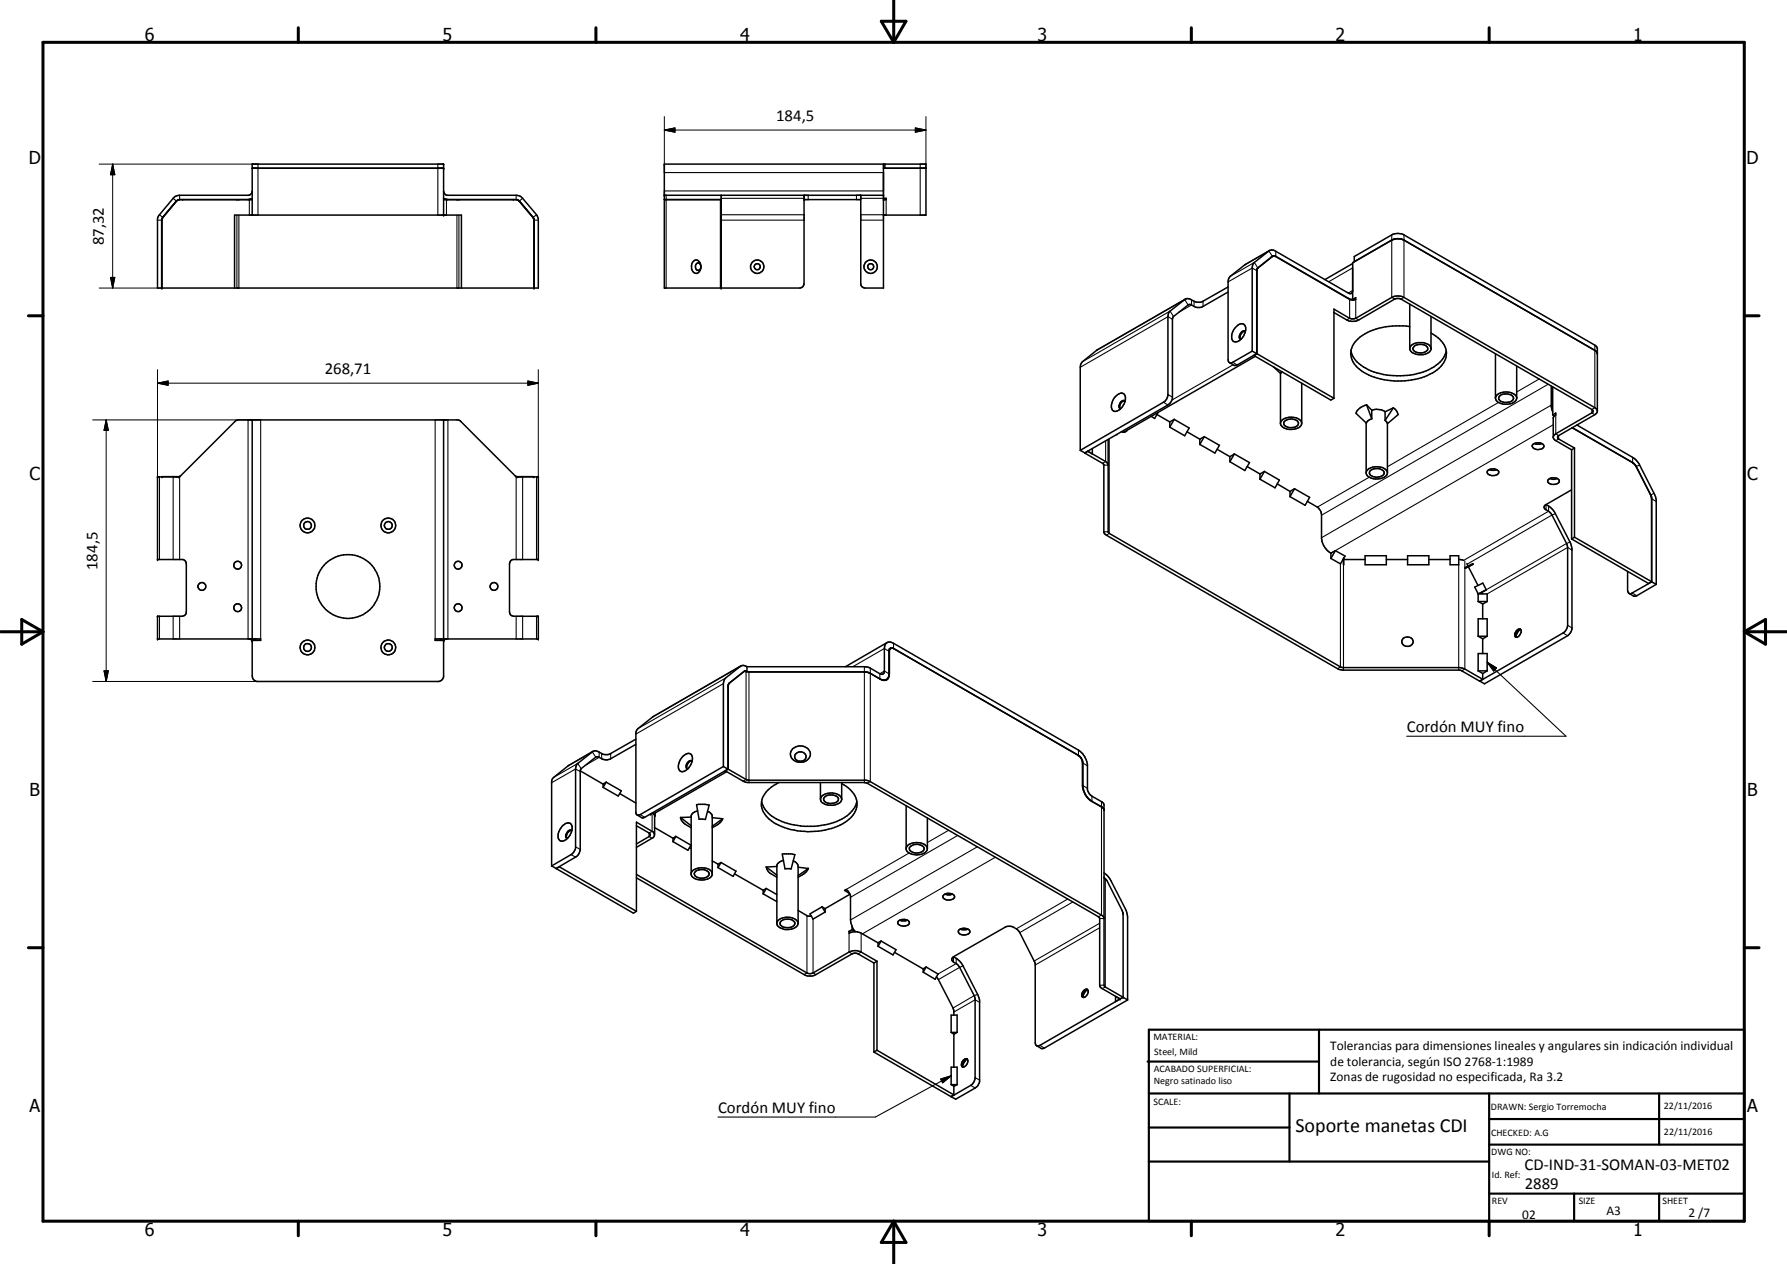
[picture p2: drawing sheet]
<svg xmlns="http://www.w3.org/2000/svg" width="420mm" height="297mm" viewBox="0 0 420 297" stroke-linecap="round" stroke-linejoin="round" font-family="sans-serif">
<g fill="none" stroke="#000" stroke-width=".35">
<path d="M59.3 39.5h45M207.7 38.6v29.1h-4.3l-.8-.4-.2-.4v-21M207.7 39.5h10M208.1 38.6v.9M38.1 51.3l-.1 .4zM38.2 51.2l-.2 .4v16.1M41.5 47.2l-3.2 3.9M41.5 47.3l-3.2 3.8M41.5 47.2l-3.4 4.1M41.6 47.1l-.1 .1M42.2 46.9l-.6 .3M58.6 46.9l.7-.2-1 .2"/>
<path d="M59.3 44.9l-.2 .6-.6 .4h-16.3l-1 .2-.5 .5-3.4 4.1-.3 .7v16.3h89.6v-16.3l-.5-.9-3.2-3.9-.5-.5-1-.2h-16.3l-.6-.4-.2-.6M59.3 46.9h-17.3l-.4 .2M59.3 50.5v-11.9h45v11.9M104.3 46.9h17.3l.4 .2M105.2 46.9l-.9-.2 1 .2M121.3 46.9l.7 .3M122 47.1l3.3 4zM122.1 47.2l3.4 4.1M125.4 51.2l.2 .5v16M125.4 51.3l.1 .4M125.5 51.3v.2M125.5 51.6v16.1"/>
<path d="M156.2 45.9h51.5M156.2 46.9h13.4M169.6 45.9v21.8M189 46.9h13.4M189 45.9v20.8l-.2 .6-.3 .3-.5 .1h-31.8v-29.1h61.5v11.9h-10M207.7 46.6h.7v.3h-.7M208.1 46.6v.3M298.5 58.9a35.7 35.7 0 0 0-9.4 6.3l-.4 1.1v18.2l.4 .7M55.1 67.7v-17.2h53.4v17.2M163.1 61.4a1.03 1.03 0 0 1 1.2-.1 1.03 1.03 0 0 1 .4 1.1 1.31 1.31 0 0 1-1.4 1.7 1.89 1.89 0 0 1-.2-2.7zM163.7 62a.69 .69 0 0 1 .9 0 .69 .69 0 0 1 .2 .9 .64 .64 0 0 1-.6 .6 .64 .64 0 0 1-.7-.6zM278.7 70.3l-20.7 11.9-3.7 3-.3 1.1v19.5"/>
<path d="M288.7 67.4l-5.8 3.4a2.63 2.63 0 0 1-3-.5l-.8-.2-.4 .2-3.6 2.8-.4 .7-.1 19.2-.6 1.2-20 11.6M288.7 68.6l-5.8 3.4a2.85 2.85 0 0 1-3.1-.5l-.5 .2-3.4 2.7-.2 .4v18.8l-.5 1-.6 .6-19.6 11.2M290.5 77l.5-.5a1.12 1.12 0 0 1 1.4-.3 1.12 1.12 0 0 1 .5 1.4 3.1 3.1 0 0 1-2.4 2.7 1.25 1.25 0 0 1-.9-1.8zM292.8 77.9a1.35 1.35 0 0 0-1.1 1.8M292.8 77.9a1.1 1.1 0 0 0-1.4 1.2l.1 .5 .3 .1M299.2 60.2l-3.6 2.8-.1 .4v19.7M299.2 60.2l-.4 .3M299.3 60.2l.7 .1 17.3 10.1 1.1 .1 .4-.1v-.5l-.8 .5M313.6 73.4l3 1.8a3.1 3.1 0 0 0 2.9 0l8.4-4.9 .4-.2 1.1 .2 45 26 .2 .3-.2 .3-8.6 5-.6 .8M318 68.5l-.3 .5h-.5l-17.5-10.1-.8-.2-.4 .1-3.8 3-.2 .6-.1 20.1M318 70.4v-8.7l9.2-5.3 .9-.3 1.4 .1 45.5 26.1 .4 .3 .2 .5M318 61.9l-6.5 3.8"/>
<path d="M318 70.4l.3 .1M318.1 70.4h-.5l-.6-.3-17-9.9h-.7l-3.5 2.8-.2 .4v19.7M318.2 70.4l-.2 .1M318.4 61.5v-1.2l8.8-5.1a3.2 3.2 0 0 1 2.9 0l45.3 26.2 .2 .5-.1 15-.5 .6-8.5 4.9-.3 .3 .3 .5 3.7 2.1M331.5 76.8a15.4 15.4 0 0 0-12.1 2.8 4.3 4.3 0 0 0-.3 6.8 15.2 15.2 0 0 0 12 3 12 12 0 0 0 8-3.7l.3-.4a4 4 0 0 0 .7-2.9M331.5 71.5v10.4M336.5 78.3a6.4 6.4 0 0 1 3.6 4.1M336.5 74.4v7.8a3.3 3.3 0 0 1-4.5 .6 1.19 1.19 0 0 1-.5-1.3 1.19 1.19 0 0 1 1.1-.8 2.93 2.93 0 0 1 3.9 1M59.3 98.7v60.1l.2 .8 .9 .5h42.8l.9-.5 .2-.5v-60.4M262.2 93.3a1.61 1.61 0 0 1 2.1-.7 3 3 0 0 1-1.8 4l-.3 .1a1.2 1.2 0 0 1-.8-1.8zM264.4 94.1a1.2 1.2 0 0 0-1.1 .6 1.2 1.2 0 0 0 0 1.3l.2 .1M264.4 94.1l.1 .2"/>
<path d="M264.4 94.2a1.3 1.3 0 0 0-1 1.8M272 97.4l3 1.7M272.3 96.9l-.8 1.4-.8-.5M275 99.1v1.3M276.1 98.6l3.5 2-1.1 1.8-3.5-2M276.1 98.6l-1.1 1.8M276.1 98.6l-1.1 .5M294.4 82.5l-4.8 2.8-.5-.1M294.4 82.5l1.1 .6M294.8 83.5v.1M294.8 83.6l18.1 10.4 .7-.4M295.1 83.7l-30.9 17.9"/>
<path d="M295.5 83.1l-4.9 2.8h-.5l-1-.7M295.6 83.1l-.8 .5M295.6 83.1l18 10.5M299.4 86.2l1.7 1.6 .3-.5M301.1 87.8v11.8a2.87 2.87 0 0 0 3.9 1l.8-.4 .3-.7M301.1 99.4a2.98 2.98 0 0 1 4-1.1 1.24 1.24 0 0 1 1 1.2M302 99.1a2.24 2.24 0 0 1 3.3 .3v.1a2.11 2.11 0 0 1-3.1 .6l-.4-.5zM306.1 90v9.5M313.6 93.6v-21l3.7 2.2 1.1 .1 8.8-5 .6-.3h1l1.3 .3 44.9 25.9 .6 .7M317.7 82.4a6.3 6.3 0 0 0 4 4.5 17.9 17.9 0 0 0 15.4-.7 5.8 5.8 0 0 0 3-3.8M321.2 99.4v11.8a2.24 2.24 0 0 0 2.2 1.4 2.57 2.57 0 0 0 2.8-1.4v-11.6M321.3 95.1l1.2 3.3"/>
<path d="M321.3 95.1l1.2 1.3M321.3 95.1l-1.6 .8-.6 .6-.3 .6 2.5 2.3 .4-.6 .8-.4M322.5 96.4l.4-.1a3.1 3.1 0 0 1 2.8 .5M322.5 96.4v2M325.7 96.8v2M325.7 98.8l.5 .8M327.6 95.8l-1.9 3M327.6 95.8l-1.9 1M327.6 95.8l.8 .8 .3 .9-2.5 2.1M332.5 81.4a2.24 2.24 0 0 1 3.2 .4 1.24 1.24 0 0 1-1.4 1.1 1.67 1.67 0 0 1-2.1-1zM351.6 83.1v10.5a2.72 2.72 0 0 0 3.3 1.3 1.76 1.76 0 0 0 1.7-1.3v-7.6M352.5 93.1a2.33 2.33 0 0 1 3.3 .3 1.31 1.31 0 0 1-1.6 1.2 1.54 1.54 0 0 1-1.8-1.1z"/>
<path d="M356.6 93.4a3.2 3.2 0 0 0-4.4-.8l-.6 .8M364.7 90.7v4.8l.4 1.3M365.1 97.5l.7-.4v.4l-.6 .6 .1 4.9 .3 .4 3.9 2.3M365.1 97.5l.4 .2M365.1 90.9v6.6M370.7 99.9l13.7 8 .9 1.1 3.6 7 .5 1.5v19.8M38 112v.1M42.4 111.8l-.2 .2M121.3 111.9l.1 .1M125.5 112v.1M254 105.8l1 .6M255 106.5l4.5 2.7v15.9l.2 .4 54.8 31.6 1.1 .4h27.6l4.7 2.6 .7-.5"/>
<path d="M255 106.5l.7-.5 4.3 2.5 .6 .8M255 106.4v.1M256.8 105.5v1.2M260.6 103.3v21.8l.2 .2 54.5 31.5 28 .1 1.1 .3 4.2 2.4M262.6 102.1l-.1 .1M263.6 101.5l.6 .1M264.3 101.5v.1M265 101.1l-.8 .5M279.1 101.5l3 1.7M282.1 103.2v1.2M283.2 102.6l3.5 2-1 1.9-3.6-2.1M283.2 102.6l-1.1 1.8"/>
<path d="M283.2 102.6l-1.1 .6M286.2 105.6l3 1.7M289.2 107.3v1.2M290.2 106.7l3.6 2-1.1 1.9-3.5-2.1M290.2 106.7l-1 1.8M290.2 106.7l-1 .6M293.2 109.6l3 1.8M296.2 111.4v1.2M297.3 110.8l3.5 2-1 1.8-3.6-2M297.3 110.8l-1.1 1.8M297.3 110.8l-1.1 .6M300.3 113.7l3 1.8"/>
<path d="M303.3 115.5v1.2M304.4 114.9l3.5 2-1 1.8-3.6-2M304.4 114.9l-1.1 1.8M304.4 114.9l-1.1 .6M307.4 117.8l2.3 1.3 .8 1.1 .2 .7v5.7a4.7 4.7 0 0 0 2.2 3.4M322.3 110.5a2.27 2.27 0 0 1 3.1 .5 1.59 1.59 0 0 1-2.2 1.1l-.8-.3-.3-.4-.1-.5zM326.2 110.9a3.2 3.2 0 0 0-4.9-.2l-.1 .3M349.7 110.7a1.84 1.84 0 0 1 2.7 0 1.2 1.2 0 0 1-1.7 1.1l-.9-.5zM350.2 110.4l.7 .1 1-.1M360.5 104.4a1.7 1.7 0 0 1 2.5 .4 1.51 1.51 0 0 1-2.7 .2l-.1-.3zM360.8 104.2l.4 .2 1.3-.2M363.5 118.6a.64 .64 0 0 0-.5 .6 .64 .64 0 0 0 .5 .6l.8 .5 .6 .7 3.4 6.7 .3 1-.1 18.7-.8 1.2-19.8 11.5"/>
<path d="M363.5 118.6l1.1 .7 .9 1.1 3.6 7 .5 1.5v18.9l-.2 .5-.8 1.1-19.6 11.3-1.1-.6M364 112.8a1.73 1.73 0 0 1 2.6 .2 1.64 1.64 0 0 1-2.7 .3zM364.4 112.4l.7 .2 1-.2M369.5 115.1l-6 3.5M369.5 105.7v21M369.6 100.5l14.3 8.2M370.2 105.3v20.9M370.2 105.3l-.7 .4M383.9 108.7l.8 .9 3.7 7.4v19.7M383.9 108.7l.6 .7 3.8 7.4v19.9M312.9 131.2l2.3 1.3 .7-1.2M312.9 130v1.2"/>
<path d="M314 129.4l-1.1 .6M314 129.4l2.3 1.3-.4 .5M314 129.4l-1.1 1.8M315.8 131.5h5.2M315.9 131.1v1.6zM321 130.6h5v2.1h-5zM326 131.5h5M331 130.6h4.9v2.1h-4.9zM335.9 131.5h5M340.9 130.6h2.1v2.1h-2.1zM343 131.5l1.1 .2M344.9 132.5l.3 .5"/>
<path d="M345.3 133.2l2.2 4.4M345.3 133.2l-.8 .3M346.4 132.6l-1.9 .9M346.4 132.6l-1.1 .6M346.4 132.6l-.1-.1-1.9 .9 .1 .1M347.5 139.6h2.2v1.8M347.5 139.6v1.8M348.3 139.2l.2 .4M349.5 138.6l-2 1M349.5 138.6l-.9-1.6-1.9 1 .8 1.6M369.5 126.7l18.1 10.4 .7-.4M370.2 126.2l18.1 10.5"/>
<path d="M370.2 126.2l-.7 .5M382.7 134.3v4.5l.3 .6M388.4 136.7l-4.8 2.8-.6-.1M388.4 136.7l1 .6M389.4 137.3l-4.8 2.8h-.5l-1.1-.7M58.8 150.2l.5 .6M59.3 150.5h2v-.3h-24.3v-5.4h5.8l.8-.4 .2-.6-.1-11.7-.7-.6h-6v-19.4h5.2l13.2-13.3 .5-.1h51.8l.5 .1 13.2 13.3h5.2v19.4h-6l-.6 .4-.2 .6v11.6l.4 .5 .6 .2h5.8v5.4h-24.3v.3h2M60 150.2v.3M103.6 150.2v.3M104.8 150.2l-.3 .2-.2 .4M174.1 156.5l-20.6 11.9-3.8 3.2-.2 .6v18.9l.3 .4M174.2 156.5l-3.6 2.8-.5 1v19.8"/>
<path d="M174.2 156.5l.7-.1 .7 .3M174.9 157.8l-3.5 2.8-.3 .6v19.6M175 157.7l.3-.1 .6 .3h27.6l1.1 .3M175 157.7h.1M175 157.7l-3.5 2.8-.3 .6v19.7M175.6 156.7v1.2M204.6 158.2l2.6 1.5 .5 .1 .7-.1M204.6 158.2l2.7 1.6 .8 .1M208.1 159.8v.1M208.4 159.7l-.3 .2M208.6 151l.6-.1 .9 .3 43.5 25.1a4.9 4.9 0 0 1 2.1 3.3v6.2l.6 1 2.9 1.7 .4 .7v42.3l.3 .4 4.2 2.5M208.6 151l-.5 .6-.1 .5-.1 5.8-.4 .6-.6-.2-2.5-1.4-1.2-.2h-27.6"/>
<path d="M208.6 151l-9.8 5.7M209.1 152.6l-.1 6-.1 .6-.5 .5M209.4 152.4l-.3 .4v5.6a1.22 1.22 0 0 1-1 1.5M209.6 152.3l-.5 .3M209.7 152.3l43.9 25.3M210 152.4a.64 .64 0 0 0-.9 .2M210.1 152.4l43.5 25.1 .6 .7 .3 .8v5.6l.3 1.4 .5 1M329.9 150a1.45 1.45 0 0 1 2.4 .9 1.33 1.33 0 0 1-1.6 1 1.33 1.33 0 0 1-1.1-1.4zM347.5 149.5v-4.1h2.2v4.1M347.5 157.6v-4h2.2v4M347.5 157.6h2.2M347.5 157.6l1.1 .7"/>
<path d="M347.5 141.4h2.2M347.5 141.4l1.1 .5M347.5 149.5h2.2M347.5 149.5l1.1 .6M348.6 141.9v3.5M348.6 150.1v3.5M348.6 158.3v1.3M349.7 157.6l-1.1 .7M349.7 141.4l-1.1 .5M349.7 149.5l-1.1 .6M356.5 148.3l.5-.5h.3a1.05 1.05 0 0 1-.3 1.8l-.1 .1a.6 .6 0 0 1-.8-.3 .6 .6 0 0 1 .2-.7zM357.4 147.9l-.8 1.1-.2 .6"/>
<path d="M357.5 147.9a1.29 1.29 0 0 0-1.1 1.8M139.4 176.6a37.1 37.1 0 0 0-9.4 6.3l-.3 .7v19.9M149.5 174.9l-5.9 3.4a3.2 3.2 0 0 1-3.1-.5l-.4 .1-3.5 2.7-.2 .5v18.5a2.32 2.32 0 0 1-1.1 1.8l-4.5 2.7M149.5 173.7l-5.9 3.4a2.65 2.65 0 0 1-3-.5l-.5-.2-.7 .2-3.6 2.8-.4 .7-.1 19.4-.8 1.2-4.8 2.8M160.4 177.9a1.61 1.61 0 0 1 2.1-.6 3 3 0 0 1-1.6 3.9 .93 .93 0 0 1-1.4-.7l.2-1.3zM162.6 178.9a1.39 1.39 0 0 0-1.1 1.7M162.7 178.9l-.1-.1a1.23 1.23 0 0 0-1.2 1.8M186.3 176.1a2.42 2.42 0 0 1 2.6-.7 2.42 2.42 0 0 1 1.6 2.1 2.45 2.45 0 0 1-2.4 1.6 2.45 2.45 0 0 1-2.3-1.9zM187 177.2a1.34 1.34 0 0 1 1.6-.5 1.34 1.34 0 0 1 .9 1.4 1.35 1.35 0 0 1-1.6 .8 1.35 1.35 0 0 1-1-1.4zM253.8 177.7l.4 .4 .4 1.2v5.7a4.7 4.7 0 0 0 2 3.3l2.4 1.3M347.9 160v.1M132.1 194.2l.3-.2a1.16 1.16 0 0 1 1.1-.6 1.16 1.16 0 0 1 1 .9 3 3 0 0 1-2.6 3.4 1.45 1.45 0 0 1-.5-2.2z"/>
<path d="M134.4 195.2a1.39 1.39 0 0 0-1.1 1.8M134.4 195.2l-.1-.1a1.23 1.23 0 0 0-1 1.9h.1M136.4 181.1l5.4 3.2M142.5 183.8l-.7 1.2M142.5 183.8l-.7 .4v.8M142.5 183.8l3.6 2-.7 1.3-3.6-2.1M145.7 186.5l3.8 2.2M149.6 194.1l3 1.6 .3 .4-.3 .5-3 1.7M153.2 191.2l-.2 .3-.2-.1M153.4 191l.5 .7-.1 4.8-.2 .3-4 2.3M153.9 196.1l-.3-.6-4-2.3v21M153.9 191.6l.1 .1"/>
<path d="M153.9 194.5l4.3 2.5M154 191.7l-.1 .1M154 191.1v.6M158.2 197v.8M158.9 196.6l-.7 1.2M158.9 196.6l-.7 .4M158.9 196.6l3.6 2-.8 1.2-3.5-2M160 192.1l.3 .9a5 5 0 0 0 2.2 1.5M160 192.1l2.5 2M161.4 180.6l.3 .1M161.5 180.6l.1 .1M162.1 199.2l.4 .2"/>
<path d="M162.5 192l-2.5 .1M163.8 189.1l2-.1 .9 .2-.8 3.4-1.5-.1zM164 190.5l-1.1 .6-.4 .6v13.8a2.91 2.91 0 0 0 3.8 1.1l.8-.5 .4-.6v-13.8l-.6-.8-.5-.2M167.5 192.2l2.4 .2M169.9 192.4l-2.4 1.8M169.9 192.4l-.5 .9-1.9 1.2M170.1 180.1l1 .7M170.1 180.1l-19.6 11.3-.7 .1M170.8 181.4l-17.1 9.9M171.1 180.8l-19.5 11.3-.7 .1-1.1-.7M171.2 180.8l4.3 2.5h.6h27.4l.9 .3 54.6 31.5 .5 .4 .1 .4M171.2 180.8l-.7 .3 4.2 2.5 1.1 .3h27.8l54.7 31.5 .3 .4v16.1l4.7 2.8"/>
<path d="M179.1 188.3a7.4 7.4 0 0 0 5.4 5 17.5 17.5 0 0 0 14.6-1.5 5.8 5.8 0 0 0 2.4-3.5M183.1 183.9a6.2 6.2 0 0 0-4.1 5 6 6 0 0 0 4.1 5 17.7 17.7 0 0 0 15.6-.7 5.1 5.1 0 0 0 2.8-4.9M192.9 183.9v3.9M193.8 187.4a2.28 2.28 0 0 1 3.3 .3 1.55 1.55 0 0 1-2 1.1 1.09 1.09 0 0 1-1.3-1.4zM197.9 184.1a6.2 6.2 0 0 1 3.6 4.2M197.9 183.9v4.1l-.2 .4a3.4 3.4 0 0 1-3.6 .7 1.22 1.22 0 0 1-1.1-.8 1.22 1.22 0 0 1 .4-1.4 3.3 3.3 0 0 1 4.4 .6l.1 .2M213.1 189.4v10.2a3.1 3.1 0 0 0 4.4 .8 1.15 1.15 0 0 0 .5-1.3 1.15 1.15 0 0 0-1.1-.9 3.1 3.1 0 0 0-3.8 1v.2M213.9 199.1a2.2 2.2 0 0 1 3.4 .2 1.86 1.86 0 0 1-2.9 .9l-.5-.4zM218 192.2v7.2M255.4 187.1l1 1 2.6 1.5M259 189.6l.5 .5 .1 .3M129.7 203.5l1.1 .6"/>
<path d="M130.8 204.1l18.1 10.5 .7-.4M130.8 204.1h.1M131.5 203.7l18.1 10.5M131.5 203.7l-.7 .4M131.5 203.7h.1M149.6 205.5l40.3 23.2 .7 .1 .6-.2 8.4-4.9a3.1 3.1 0 0 1 2.9 0l3.7 2.2M149.6 206.3l39.4 22.7a2.72 2.72 0 0 0 2.8 0l8.6-4.8 .5-.2 .8 .2 3.8 2.1M162.5 205.1a3.2 3.2 0 0 1 4.9 0l.1 .2M163.5 204.8a2.25 2.25 0 0 1 3.2 .4 1.39 1.39 0 0 1-2 1.2 1.32 1.32 0 0 1-1.4-1.3zM167.5 202.3l1.3 .8M168.8 203.1v.8M169.5 202.7l-.7 1.2"/>
<path d="M169.5 202.7l-.7 .4M169.5 202.7l3.5 2-.6 1.3-3.6-2.1M172.7 205.4l6.7 3.8M179.4 209.2v.9M179.4 210.1l3.3 1.8M180.2 203.8l.3 .8a4.1 4.1 0 0 0 2.2 1.6M180.2 203.8l2.5 1.9M180.2 208.8l-.8 1.3M180.2 208.8l-.8 .4M180.2 208.8l2.5 1.4M182.7 203.6l-2.5 .2M183.5 216.6a2.39 2.39 0 0 1 3.4 .2 1.62 1.62 0 0 1-2.3 1.2 1.1 1.1 0 0 1-1.2-1.2z"/>
<path d="M183.9 200.7h2l1 .1-.9 3.4h-1.4zM184.2 202.2l-.9 .4-.6 .7v13.9a3.1 3.1 0 0 0 4.9 .1 1.43 1.43 0 0 0-1.4-1.6 3.1 3.1 0 0 0-3.5 1M186.5 202.3l.7 .4 .5 .8v13.5M187.7 214l2.2 1.3h.9M187.7 203.8l2.4 .3M190.1 204.1l-2.4 1.7M190.1 204.1l-.5 .8-1.9 1.3M193.3 213.1l-2.9 1.7 .8 1.2 2.8-1.7M193.3 213.1l.7 1.2M193.3 213.1l.7 .4M194 213.5v.8M199.6 218.9v.4a3.1 3.1 0 0 1 2.9 0l3.9 2.3"/>
<path d="M199.6 218.9l.5 .2M199.7 209.9l-1.1-.6 .3-.3a1.98 1.98 0 0 1 1.1 1.6l.1 6.3 .5 1.4 .5 .6M199.8 210.1l-5.8 3.4M200.4 218.5l-.8 .4M200.4 218.5l.6 .4M200.4 217.7v.8M201 218.9h-.1M211.3 216.4a1.73 1.73 0 0 1 2.5 .4 1.19 1.19 0 0 1-1.7 .8 .78 .78 0 0 1-.8-.3 .78 .78 0 0 1 0-.9zM211.6 216.2l.4 .2 1.3-.2M221.8 210.4a1.73 1.73 0 0 1 2.6 .3v.2a1.64 1.64 0 0 1-2.7-.2zM222.2 210.1l.7 .2 1-.2M225.4 218.7a1.72 1.72 0 0 1 2.6 .2v.2a1.64 1.64 0 0 1-2.7-.1z"/>
<path d="M225.8 218.3l.5 .2 1.2-.2M259.6 205.1l.7 .6 .9 1.2 3.4 6.7 .5 1.5v19.9M259.6 206.1l.7 .8 3.7 7.5 .1 20M264 214.4l.1 .4M205.5 226.3v20.9M206.2 225.9v20.9M206.2 225.9l-.7 .4M207.2 221.1l-.8 1.3M207.2 221.1l-.8 .4v.9M207.2 221.1l3.5 2.1-.7 1.2-3.6-2M210.3 223.8l6.8 3.9M217.8 227.2l-.7 1.3"/>
<path d="M217.8 227.2l-.7 .5v.8M217.8 227.2l2.7 1.7-.6 1.2-2.8-1.6M220.2 229.6l3.9 7.3 .2 .6v1M224.2 224.8l1.4 1 .7 .9 3.6 7 .4 1.1v19.3a2.1 2.1 0 0 1-1 1.6l-4.6 2.6-1.1-.6M224.2 224.8l12.1-6.9a2.72 2.72 0 0 1 3.5 1.3l3.6 7.4v18.5l.3 .6M224.2 224.8l-.4 .7a1.25 1.25 0 0 0 1 .9l.8 .9 3.5 6.7 .2 .7v18.8l-.3 .8-.6 .6-4.8 2.8M255.6 232.5h.1M255.6 232.5a1.3 1.3 0 0 0-.9 1.9M255.6 232.5l-.6 .8-.4 1M255.7 232.5a1.31 1.31 0 0 1-1 1.9M255.7 232.5a1.19 1.19 0 0 0-1.1 .6 1.19 1.19 0 0 0 0 1.3h.1M262.3 234.1l1 .6-1 .7z"/>
<path d="M264.1 234.4l-19.8 11.4-.6-.1M264.1 234.4l1 .6M264.1 234.4l-.8 .3M265.1 235l-19.5 11.3-.7 .1-1.2-.7M205.5 247.2l18.1 10.5 .7-.4M206.2 246.8l18.1 10.5M206.2 246.8l-.7 .4M223.6 254.9v-4.1h1.4v4.1M223.6 242.6v-4.1h1.4v4.1M223.6 257.7h.1M223.6 242.6h1.4M223.6 242.6l.7 .4 .7-.4"/>
<path d="M223.6 254.9h1.4M223.6 254.9l.7 .4 .7-.4M224.3 243v7.8M224.3 255.2v2.1M226.4 249.2a.58 .58 0 0 1 .8-.4 .58 .58 0 0 1 .3 .8 1.11 1.11 0 0 1-1.3 1l-.1-.7zM227.3 248.9h.1M227.3 248.9a1.42 1.42 0 0 0-1 1.8M227.3 248.9l-.6 .8-.4 1"/>
<circle cx="178" cy="62.7" r="1.57"/>
<circle cx="178" cy="62.7" r=".71"/>
<circle cx="204.7" cy="62.7" r="1.57"/>
<circle cx="204.7" cy="62.7" r=".7"/>
<circle cx="47.5" cy="137.8" r=".92"/>
<circle cx="55.9" cy="132.8" r=".92"/>
<circle cx="72.3" cy="123.5" r=".91"/>
<circle cx="72.3" cy="123.5" r="1.73"/>
<circle cx="81.8" cy="137.8" r="7.5"/>
<circle cx="91.3" cy="123.5" r=".94"/>
<circle cx="91.3" cy="123.5" r="1.73"/>
<circle cx="107.7" cy="132.8" r=".92"/>
<circle cx="116.1" cy="137.8" r=".92"/>
<circle cx="55.9" cy="142.8" r=".92"/>
<circle cx="72.3" cy="152.2" r="1.75"/>
<circle cx="72.3" cy="152.2" r=".91"/>
<circle cx="91.3" cy="152.1" r=".92"/>
<circle cx="91.3" cy="152.1" r="1.74"/>
<circle cx="107.7" cy="142.8" r=".92"/>
</g>
<g fill="none" stroke="#000" stroke-width=".25">
<path d="M60.7 38.6v11.9M102.9 38.6v11.9M216.4 38.6v11.9M37 51.7h1M37.5 50.5l.8 .6M40.7 46.6l.8 .6M42 46.9v.1M42.2 45.9v1M43 46.9h.1M55.7 46.9h.1M55.7 50.5v17.2M56.2 46.9h.1"/>
<path d="M56.2 50.5v17.2M58.6 46.9v3.6M105 46.9v3.6M107.4 46.9h.1M107.4 50.5v17.2M107.9 46.9h.1M107.9 50.5v17.2M120.7 46.9h.1M121.4 45.9v1M121.6 46.9v.1M122.9 46.6l-.8 .6M125.6 51.7h1"/>
<path d="M126.1 50.5l-.8 .6M156.2 40.6h51.5M156.2 44.9h51.5M156.6 45.9v21.8M169.4 46.9v20.8M169.6 47.1h.1M169.6 51.8h.1M169.6 51h.1M169.6 51.7h19.4M169.6 46.6h19.4M169.6 50.5h19.4M190 45.9v1"/>
<path d="M201.4 45.9v1M202.4 51.7h5.3M202.4 46.6h5.3M202.4 50.5h5.3M208.4 46.9v3.6M300 59.1l-.1 1.2M327.2 55.2v14.7l.7 .4M330.1 55.2v14.7l-.7 .4M275.7 75l-1.1-.6-20.6 11.9M275.9 74.4l-.8-1.3-20.6 11.9M279.3 71.7l-.8-1.3-20.6 11.9M280.2 70.5v1.2l-3.1 1.7"/>
<path d="M280.7 70.8v1.2M282.9 70.8v1.2M295.5 63.6l-1.1-.6-5.7 3.3M295.6 63.6l-.1 .1M295.7 62.9l-.8-1.2-5.6 3.2M295.8 63l-.2 .1M299.2 60.2l-.8-1.2-5.7 3.2M299.2 60.3l-.4 .2M316.9 70.1h.1M317.3 70.4v4.4l-.7 .4M318 68.2l-1 .7M318 62.9l-5.6 3.3"/>
<path d="M318.8 70.4v4.4l.7 .4M58.3 98.7v51.5M61.3 98.7v51.5M102.3 98.7v51.5M105.3 98.7v51.5M273.5 94.5l1.1 .7M274.6 92.7l1.1 .6M289.8 85.1l1.1 .7M289.9 85.7l-14.4 8.3M352.3 94.6l-26.1 15.1M361.9 89.1l-5.3 3M364 90.3l-53.3 30.8"/>
<path d="M364.7 95.2l-54 31.2M365.2 99.8l-52.3 30.2M365.8 97.5v4.4l.7 .5v.8l-.7 .3M375 81.1v14.7l-.7 .4v.8l.7 .5M37.5 112.1v19.4M38.3 112v.1M40.7 112.1v19.4M41.6 112v.1M42 112v.1M42.2 112.1v19.4M121.4 112.1v19.4M121.6 112v.1"/>
<path d="M122 112v.1M122.9 112.1v19.4M125.3 112v.1M126.1 112.1v19.4M259.5 109.3h1.1M260 103.6v4.9l-.8 .4M260.8 103.1v22.2l-.7 .5M321.9 112.1l-12.2 7.1M363.5 118.6v1.2M364.1 118.9v1.2l-20 11.6M383.9 108.7h.1M383.9 107.5v1.2"/>
<path d="M385.5 109.3l-.8 .3M388.3 117.3l1.1 .6M388.9 116l-.8 .3M259.5 125h1.1M315.2 132.5v24.2l-.7 .4M315.9 132.7v24.8M343 132.7v24.8M344.4 131.8v25.4l-.7 .4M365.7 120.7l-.8 .3-19.9 11.6M369.1 127.4l-20.8 11.8M369.6 129.3l-1-.6-18.9 10.9M383.7 139.4l1.1 .6"/>
<path d="M37.5 144.8v5.4M40.7 144.8v5.4M42.2 144.8v5.4M121.4 144.8v5.4M122.9 144.8v5.4M126.1 144.8v5.4M170.6 159.3l-20.6 11.9M174 156.6l-20.6 11.9M175 157.7l-.1 .1M175.4 157.7v25.5l-.7 .4M176.1 157.9v26M203.2 156.7v27.2"/>
<path d="M204.6 157v26.7l-.7 .4M209 158.3l-1.1-.6-1 .6v1.3M209 153l-1.1-.6-7.4 4.3M209.1 153.1h-.1M209.1 158.4h-.1M210.1 151.2l-.1 1.2M349.7 155.6l2.2 1.4-.7 .7zM349.7 155.6l18.5 17.4h-37.5M367.5 148.8l1.1 .6M368.6 146.9l1 .7M140.1 177.9l-.8-1.2-5.7 3.3M140.9 176.7v1.3l-3.1 1.7"/>
<path d="M141.5 177.1v1.2M143.6 177.1v1.2M170.1 160.7l-20.6 11.8M171.2 161.3l-.1 .1M171.5 160.5h.1M253.6 177.5h.1M253.6 176.3v1.2M254.5 179.4l.1-.1 1.1 .7M135.3 199l1.1 .6M136.4 181.3l-1.1-.6-5.6 3.2M136.6 180.6l-.8-1.2-5.6 3.3M150.5 191.4l1.1 .7"/>
<path d="M153.3 191.1v4.3l-.7 .3v.9l.7 .4M223 195.1l-5 2.9M225.2 196.3l-25.2 14.6M229.8 199l-29.8 17.2M254.5 184.7l1.2 .6M256.7 187.1v1.2M259 188.4v26.7l-.7 .3M134.3 200.8l1 .6M189.7 215.2v13.4l-.7 .4M191.2 216v12.6l.6 .4M199.6 219.3v4.4l.8 .5M202.5 219.3v4.4l-.8 .5"/>
<path d="M213.8 200.4l-14.9 8.6M234 201.5l-31.2 18M251 211.3l-12 7M252.3 212l-12.5 7.2M258.6 218l-15.2 8.8M258.6 217l-15.4 8.8M258.6 215.9h1M259.9 206.5v25.4l-.7 .4M224.2 224.8v1.3M224.8 225.2v1.2l-4.3 2.5M226.4 227l-5.8 3.2M229.9 233.7l-.8 .3-5 2.9"/>
<path d="M230.3 235.5l-1-.6-5 2.9M258.6 231.5h1M221.2 253.6l2.4-.8-2 1.7zM223.6 252.8l-17.8 9.7h-37M228.2 255.1l1.1 .6M229.3 253.2l1 .6M244.5 245.7l1.1 .6"/>
</g>
<g fill="#000">
<circle cx="104.3" cy="38.6" r=".18"/>
<circle cx="104.3" cy="39.5" r=".18"/>
<circle cx="104.3" cy="50.5" r=".18"/>
<circle cx="156.2" cy="45.9" r=".18"/>
<circle cx="169.6" cy="46.9" r=".18"/>
<circle cx="189" cy="45.9" r=".18"/>
<circle cx="189" cy="46.9" r=".18"/>
<circle cx="207.7" cy="45.9" r=".18"/>
<circle cx="207.7" cy="46.9" r=".18"/>
<circle cx="207.7" cy="50.5" r=".18"/>
<circle cx="38" cy="67.7" r=".18"/>
<circle cx="125.5" cy="67.7" r=".18"/>
<circle cx="169.6" cy="67.7" r=".18"/>
<circle cx="37" cy="112.1" r=".18"/>
<circle cx="38" cy="112" r=".18"/>
<circle cx="42" cy="112" r=".18"/>
<circle cx="121.6" cy="112" r=".18"/>
<circle cx="125.5" cy="112" r=".18"/>
<circle cx="126.6" cy="112.1" r=".18"/>
<circle cx="37" cy="131.5" r=".18"/>
<circle cx="126.6" cy="131.5" r=".18"/>
<circle cx="37" cy="144.8" r=".18"/>
<circle cx="37" cy="150.2" r=".18"/>
<circle cx="126.6" cy="144.8" r=".18"/>
<circle cx="126.6" cy="150.2" r=".18"/>
<circle cx="175.4" cy="157.7" r=".18"/>
<circle cx="170.5" cy="181.1" r=".18"/>
<circle cx="259.9" cy="206.5" r=".18"/>
<circle cx="263.3" cy="234.7" r=".18"/>
<circle cx="264.1" cy="234.4" r=".18"/>
</g>
<g fill="none" stroke="#000" stroke-width=".71">
<path d="M10.1 9.9h400v277.1h-400zM70.1 6.5v3.4M140.1 6.5v3.4M207.2 5h5.8l-2.9 4.9zM210.1 0v9.9M280.1 6.5v3.4M350.1 6.5v3.4M6.7 74.2h3.4M410.1 74.2h3.5M.1 148.5h10M5.1 145.6l5 2.9-5 2.9zM410.1 148.5h10"/>
<path d="M410.1 148.5l5-2.9v5.8zM6.7 222.7h3.4M410.1 222.7h3.5M70.1 287v3.4M140.1 287v3.4M210.1 287v10M210.1 287l2.9 5h-5.8zM280.1 287v3.4M350.1 287v3.4"/>
</g>
<g fill="none" stroke="#000" stroke-width=".51">
<path d="M269.8 249.5h40.3M270.1 242h140v45h-140zM270.1 257h140M303.2 257v16M310.1 242v15M350.1 257v30M390.1 257v12M270.1 265h33.1M270.1 273h80M350.1 269h60M350.1 263h60M350.1 280.5h60"/>
<path d="M370.1 280.5v6.5M390.1 280.5v6.5"/>
</g>
<g fill="none" stroke="#000" stroke-width=".24">
<path d="M23.3 38.6h37.4M26.5 38.6l.5 2.5h-1zM26.5 38.6v29.1M156.2 30.6l2.5-.5v1zM156.2 30.6h61.5M156.2 27.4v13.2M215.2 30.1l2.5 .5-2.5 .5zM217.7 27.4v12.1M23.3 67.7h14.7M26 65.2h1l-.5 2.5zM21.8 98.7h39.5M25 98.7l.5 2.4h-1z"/>
<path d="M25 98.7v61.4M37 90l2.5-.5v1.1zM37 90h89.6M37 86.9v25.2M124.1 89.5l2.5 .5-2.5 .6zM126.6 86.9v25.2M24.5 157.6h1l-.5 2.5zM21.8 160.1h38.9"/>
</g>
<path d="M156.2 30.6l2.5-.5v1zM215.2 30.1l2.5 .5-2.5 .5zM26.5 38.6l.5 2.5h-1zM26 65.2h1l-.5 2.5zM37 90l2.5-.5v1.1zM124.1 89.5l2.5 .5-2.5 .6zM25 98.7l.5 2.4h-1zM24.5 157.6h1l-.5 2.5zM349.7 155.6l2.2 1.4-.7 .7zM221.2 253.6l2.4-.8-2 1.7z" fill="#000"/>
<text font-size="4.7" x="304.6" y="266.1">Soporte manetas CDI</text>
<g font-size="4.2">
<text x="34" y="9.6">6</text>
<text x="104" y="9.6">5</text>
<text x="174" y="9.6">4</text>
<text x="244" y="9.6">3</text>
<text x="314" y="9.6">2</text>
<text x="384" y="9.6">1</text>
<text x="6.8" y="38.7">D</text>
<text x="410.6" y="38.7">D</text>
<text x="7" y="112.9">C</text>
<text x="410.8" y="112.9">C</text>
<text x="7" y="187.1">B</text>
<text x="410.8" y="187.1">B</text>
<text x="7" y="261.4">A</text>
<text x="410.8" y="261.4">A</text>
<text x="34" y="290.4">6</text>
<text x="104" y="290.4">5</text>
<text x="174" y="290.4">4</text>
<text x="244" y="290.4">3</text>
<text x="314" y="290.4">2</text>
<text x="384" y="290.4">1</text>
</g>
<g font-size="3.9">
<text x="182.5" y="28.5">184,5</text>
<text x="24.4" y="57.6" transform="rotate(-90 24.4 57.6)">87,32</text>
<text x="76.4" y="88">268,71</text>
<text x="22.9" y="133.9" transform="rotate(-90 22.9 133.9)">184,5</text>
<text x="330.8" y="172">Cordón MUY fino</text>
<text x="168.9" y="261.5">Cordón MUY fino</text>
<text x="358.5" y="275">CD-IND-31-SOMAN-03-MET02</text>
<text x="358.5" y="279.4">2889</text>
</g>
<g font-size="3.1">
<text x="312.7" y="246.8">Tolerancias para dimensiones lineales y angulares sin indicación individual</text>
<text x="312.7" y="250.4">de tolerancia, según ISO 2768-1:1989</text>
<text x="312.7" y="254">Zonas de rugosidad no especificada, Ra 3.2</text>
<text x="357.9" y="286.4">02</text>
<text x="377.7" y="285.6">A3</text>
<text x="397" y="285.9">2 /7</text>
</g>
<g font-size="2.4">
<text x="271.2" y="244.4">MATERIAL:</text>
<text x="271.3" y="252">ACABADO SUPERFICIAL:</text>
<text x="271.4" y="247.9">Steel, Mild</text>
<text x="271.3" y="254.6">Negro satinado liso</text>
<text x="271.2" y="259.7">SCALE:</text>
<text x="350.6" y="260.8">DRAWN: Sergio Torremocha</text>
<text x="391.2" y="260.6">22/11/2016</text>
<text x="350.6" y="267">CHECKED: A.G</text>
<text x="391.2" y="266.7">22/11/2016</text>
<text x="350.6" y="271.4">DWG NO:</text>
<text x="350.8" y="276.9">Id. Ref:</text>
<text x="350.8" y="282.8">REV</text>
<text x="371.2" y="282.9">SIZE</text>
<text x="390.9" y="282.9">SHEET</text>
</g>
</svg>
